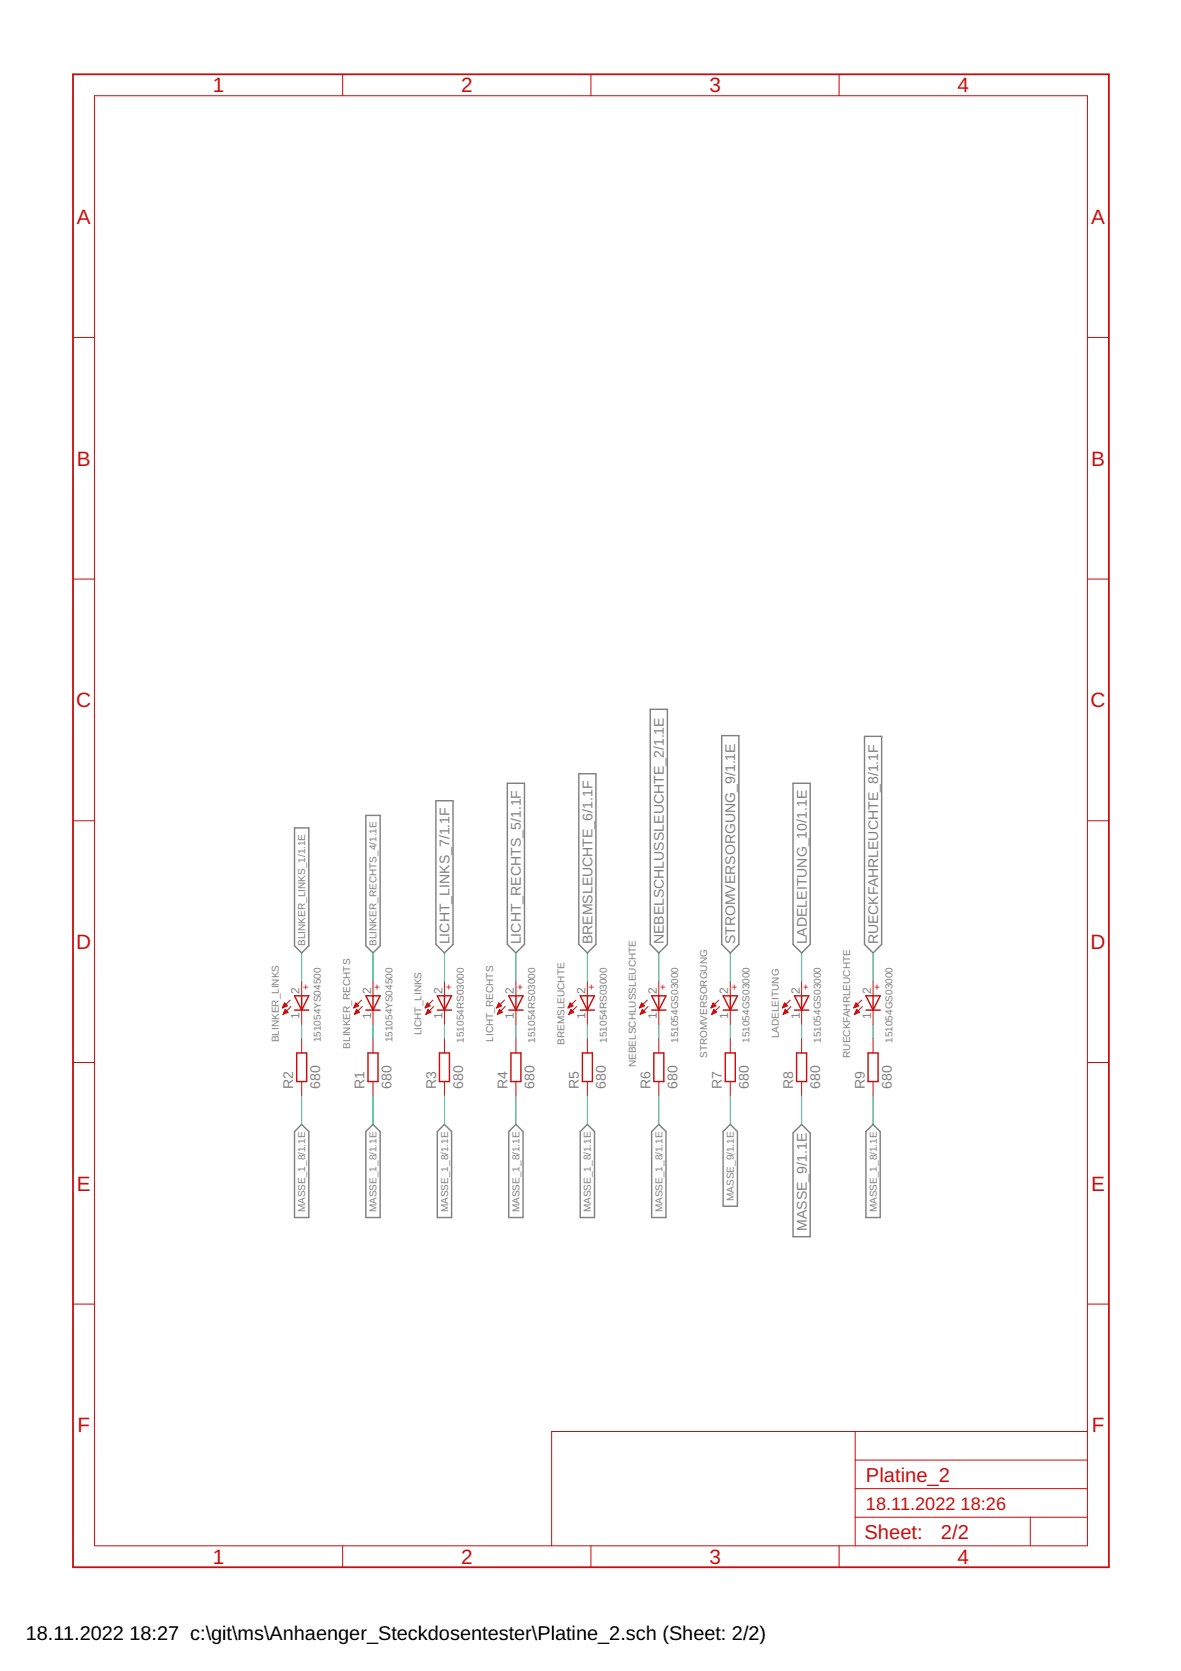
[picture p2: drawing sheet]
<svg xmlns="http://www.w3.org/2000/svg" width="210mm" height="297mm" viewBox="0 0 210 297" stroke-linecap="round" stroke-linejoin="round" font-family="sans-serif">
<g fill="none" stroke="#808080" stroke-width=".25">
<path d="M90.2 139.2h3v28.7l-1.5 1.5-1.5-1.5zM102.9 137.5h3v30.4l-1.5 1.5-1.5-1.5zM115.6 126.1h3v41.8l-1.5 1.5-1.5-1.5zM128.3 130.8h3v37.1l-1.5 1.5-1.5-1.5zM140.9 139.2h3.1v28.7l-1.5 1.5-1.6-1.5zM153.6 130.9h3.1v37l-1.5 1.5-1.6-1.5zM52.3 147.2h2.6v20.9l-1.3 1.3-1.3-1.3zM65 144.9h2.6v23.2l-1.3 1.3-1.3-1.3zM77.5 142.3h3v25.6l-1.5 1.5-1.5-1.5zM53.6 199.9l1.3 1.2v15.3h-2.6v-15.3zM66.3 199.9l1.3 1.2v15.3h-2.6v-15.3zM129.8 199.9l1.3 1.2v13.3h-2.6v-13.3z"/>
<path d="M142.5 199.9l1.5 1.5v18.4h-3.1v-18.4zM77.7 201.1l1.3-1.2 1.3 1.2v15.3h-2.6zM90.4 201.1l1.3-1.2 1.3 1.2v15.3h-2.6zM103.1 201.1l1.3-1.2 1.3 1.2v15.3h-2.6zM115.8 201.1l1.3-1.2 1.3 1.2v15.3h-2.6zM153.9 201.1l1.3-1.2 1.2 1.2v15.3h-2.5z"/>
</g>
<g fill="none" stroke="#c90d0c" stroke-width=".18">
<path d="M16.8 17h176.5v257.8h-176.5zM60.9 13.2v3.8M105 13.2v3.8M149.1 13.2v3.8M13 60h3.8M193.3 60h3.8M13 102.9h3.8M193.3 102.9h3.8M13 145.9h3.8M193.3 145.9h3.8M50.2 179.1h.2M50.3 179h.4"/>
<path d="M50.3 178.8h.6M50.4 178.7h.6M50.4 178.6h.5M50.5 179.9h.7M50.5 178.5h.3M50.5 178.4h.1M50.5 179.8h.6M50.6 178.3l.5 .5-.9 .4zM50.6 179.7h.3M50.6 179.6h.2M50.7 179.5h.1M50.7 179.4l.5 .5-.9 .4z"/>
<path d="M51.6 177.8l-1.4 1.4M51.7 178.9l-1.4 1.4M53.6 174.5v2.5M53.6 179.6v2.5M62.9 179.1h.2M63 179h.4M63 178.8h.6M63.1 178.7h.6M63.1 178.6h.5M63.2 178.5h.3M63.2 179.9h.7M63.2 178.4h.1"/>
<path d="M63.2 179.8h.6M63.2 178.3l.6 .5-.9 .4zM63.3 179.7h.3M63.3 179.6h.2M63.4 179.5h.1M63.4 179.4l.5 .5-.9 .4zM64.3 177.8l-1.4 1.4M64.4 178.9l-1.4 1.4M66.3 174.5v2.5M66.3 179.6v2.5M75.6 179.1h.2M75.7 179h.4"/>
<path d="M75.7 178.8h.6M75.8 178.7h.6M75.8 178.6h.5M75.9 178.5h.3M75.9 179.9h.7M75.9 178.4h.1M75.9 179.8h.6M75.9 178.3l.6 .5-.9 .4zM76 179.7h.3M76 179.6h.2M76.1 179.5h.1M76.1 179.4l.5 .5-.9 .4z"/>
<path d="M77 177.8l-1.4 1.4M77.1 178.9l-1.4 1.4M79 174.5v2.5M79 179.6v2.5M88.3 179.1h.2M88.3 179h.5M88.4 178.8h.6M88.5 178.7h.6M88.5 178.6h.5M88.6 178.5h.2M88.6 179.9h.7M88.6 179.8h.6"/>
<path d="M88.6 178.4h.1M88.6 178.3l.6 .5-.9 .4zM88.7 179.7h.3M88.7 179.6h.2M88.8 179.5h.1M88.8 179.4l.5 .5-.9 .4zM89.7 177.8l-1.4 1.4M89.8 178.9l-1.4 1.4M91.7 174.5v2.5M91.7 179.6v2.5M101 179.1h.2M101 179h.5"/>
<path d="M101.1 178.8h.6M101.2 178.7h.6M101.2 178.6h.5M101.3 178.5h.2M101.3 179.9h.7M101.3 178.4h.1M101.3 179.8h.6M101.3 178.3l.6 .5-.9 .4zM101.4 179.7h.3M101.4 179.6h.2M101.5 179.5h.1M101.5 179.4l.5 .5-.9 .4z"/>
<path d="M102.4 177.8l-1.4 1.4M102.5 178.9l-1.4 1.4M104.4 174.5v2.5M104.4 179.6v2.5M113.7 179.1h.2M113.7 179h.5M113.8 178.8h.6M113.9 178.7h.6M113.9 178.6h.5M114 178.5h.2M114 179.9h.7M114 178.4h.1"/>
<path d="M114 179.8h.6M114 178.3l.6 .5-.9 .4zM114.1 179.7h.3M114.1 179.6h.2M114.2 179.5h.1M114.2 179.4l.5 .5-.9 .4zM115.1 177.8l-1.4 1.4M115.2 178.9l-1.4 1.4M117.1 174.5v2.5M117.1 179.6v2.5M126.4 179.1h.2M126.4 179h.5"/>
<path d="M126.5 178.8h.6M126.6 178.7h.6M126.6 178.6h.5M126.7 178.5h.2M126.7 179.9h.7M126.7 178.4h.1M126.7 179.8h.6M126.7 179.7h.4M126.7 178.3l.6 .5-.9 .4zM126.8 179.6h.2M126.9 179.5h.1M126.9 179.4l.5 .5-.9 .4z"/>
<path d="M127.8 177.8l-1.4 1.4M127.9 178.9l-1.4 1.4M129.8 174.5v2.5M129.8 179.6v2.5M139.1 179.1h.2M139.1 179h.5M139.2 178.8h.6M139.3 178.7h.6M139.3 178.6h.4M139.3 179.9h.8M139.4 178.5h.2M139.4 178.4h.1"/>
<path d="M139.4 179.8h.5M139.4 179.7h.4M139.4 178.3l.6 .5-.9 .4zM139.5 179.6h.2M139.6 179.5h.1M139.6 179.4l.5 .5-.9 .4zM140.5 177.8l-1.4 1.4M140.6 178.9l-1.4 1.4M142.5 174.5v2.5M142.5 179.6v2.5M151.8 179.1h.2M151.8 179h.5"/>
<path d="M151.9 178.8h.6M152 178.7h.6M152 178.6h.4M152 178.5h.3M152 179.9h.8M152.1 178.4h.1M152.1 179.8h.5M152.1 178.3l.5 .5-.9 .4zM152.1 179.7h.4M152.2 179.6h.2M152.3 179.5h.1M152.3 179.4l.5 .5-.9 .4z"/>
<path d="M153.1 177.8l-1.4 1.4M153.3 178.9l-1.4 1.4M155.2 174.5v2.5M155.2 179.6v2.5M13 188.9h3.8M50.3 180.3h.1M50.4 180.2h.3M50.4 180h.5M53.6 184.6v2.6M53.6 192.3v2.5M63 180.3h.1M63.1 180.2h.3"/>
<path d="M63.1 180h.5M66.3 184.6v2.6M66.3 192.3v2.5M75.7 180.3h.1M75.8 180.2h.2M75.8 180h.5M79 184.6v2.6M79 192.3v2.5M88.4 180.3h.1M88.5 180.2h.2M88.5 180h.5M91.7 184.6v2.6"/>
<path d="M91.7 192.3v2.5M101.1 180.3h.1M101.2 180.2h.2M101.2 180h.5M104.4 184.6v2.6M104.4 192.3v2.5M113.8 180.3h.1M113.9 180.2h.2M113.9 180h.5M117.1 184.6v2.6M117.1 192.3v2.5M126.5 180.3h.1"/>
<path d="M126.6 180.2h.2M126.6 180h.5M129.8 184.6v2.6M129.8 192.3v2.5M139.2 180.3h.1M139.2 180.2h.3M139.3 180h.5M142.5 184.6v2.6M142.5 192.3v2.5M151.9 180.3h.1M151.9 180.2h.3M152 180h.5"/>
<path d="M155.2 184.6v2.6M155.2 192.3v2.5M193.3 188.9h3.8M13 231.8h3.8M193.3 231.8h3.8M152 254.5v20.3M152 259.5h41.3M193.3 254.5h-95.3v20.3M60.9 274.8v3.8M105 274.8v3.8M149.1 274.8v3.8M152 269.7h41.3"/>
<path d="M152 264.6h41.3M183.1 269.7v5.1"/>
</g>
<path d="M13 13.2h184.1v265.4h-184.1z" fill="none" stroke="#c90d0c" stroke-width=".32"/>
<g fill="none" stroke="#c90d0c" stroke-width=".25">
<path d="M52.3 177h2.6l-1.3 2.6zM52.3 179.6h2.6M53.6 177v2.6M65 179.6h2.6M65 177h2.6l-1.3 2.6zM66.3 177v2.6M77.7 179.6h2.6M77.7 177h2.6l-1.3 2.6zM79 177v2.6M90.4 179.6h2.6M90.4 177h2.6l-1.3 2.6zM91.7 177v2.6"/>
<path d="M103.1 179.6h2.6M103.1 177h2.6l-1.3 2.6zM104.4 177v2.6M115.8 179.6h2.6M115.8 177h2.6l-1.3 2.6zM117.1 177v2.6M128.5 179.6h2.6M128.5 177h2.6l-1.3 2.6zM129.8 177v2.6M141.2 179.6h2.5M141.2 177h2.5l-1.2 2.6zM142.5 177v2.6"/>
<path d="M153.9 179.6h2.5M153.9 177h2.5l-1.2 2.6zM155.2 177v2.6M52.7 187.2h1.8v5.1h-1.8zM65.4 187.2h1.8v5.1h-1.8zM78.1 187.2h1.8v5.1h-1.8zM90.8 187.2h1.8v5.1h-1.8zM103.5 187.2h1.8v5.1h-1.8zM116.2 187.2h1.8v5.1h-1.8zM128.9 187.2h1.8v5.1h-1.8zM141.6 187.2h1.8v5.1h-1.8zM154.3 187.2h1.8v5.1h-1.8z"/>
</g>
<g fill="none" stroke="#0dab76" stroke-width=".18">
<path d="M53.6 169.4v5.1M66.3 169.4v5.1M79 169.4v5.1M91.7 169.4v5.1M104.4 169.4v5.1M117.1 169.4v5.1M129.8 169.4v5.1M142.5 169.4v5.1M155.2 169.4v5.1M53.6 182.1v2.5M53.6 194.8v5.1M66.3 182.1v2.5"/>
<path d="M66.3 194.8v5.1M79 182.1v2.5M79 194.8v5.1M91.7 182.1v2.5M91.7 194.8v5.1M104.4 182.1v2.5M104.4 194.8v5.1M117.1 182.1v2.5M117.1 194.8v5.1M129.8 182.1v2.5M129.8 194.8v5.1M142.5 182.1v2.5"/>
<path d="M142.5 194.8v5.1M155.2 182.1v2.5M155.2 194.8v5.1"/>
</g>
<g font-size="3.7" fill="#c90d0c">
<text x="37.8" y="16.4">1</text>
<text x="82" y="16.4">2</text>
<text x="126.1" y="16.4">3</text>
<text x="170.2" y="16.4">4</text>
<text x="13.7" y="39.8">A</text>
<text x="193.9" y="39.8">A</text>
<text x="13.7" y="82.8">B</text>
<text x="193.9" y="82.8">B</text>
<text x="13.5" y="125.7">C</text>
<text x="193.8" y="125.7">C</text>
<text x="13.5" y="168.7">D</text>
<text x="193.8" y="168.7">D</text>
<text x="13.7" y="211.6">E</text>
<text x="193.9" y="211.6">E</text>
<text x="13.8" y="254.6">F</text>
<text x="194.1" y="254.6">F</text>
<text x="37.8" y="278">1</text>
<text x="82" y="278">2</text>
<text x="126.1" y="278">3</text>
<text x="170.2" y="278">4</text>
</g>
<g font-size="3.6" fill="#c90d0c">
<text x="153.9" y="263.4">Platine_2</text>
<text x="153.7" y="273.6">Sheet:</text>
<text x="167.2" y="273.5">2/2</text>
</g>
<g font-size="3.5">
<text x="4.6" y="291.4">18.11.2022</text>
<text x="23" y="291.4">18:27 c:\git\ms\Anhaenger_Steckdosentester\Platine_2.sch (Sheet: 2/2)</text>
</g>
<g font-size="3.2" fill="#c90d0c">
<text x="153.9" y="268.4">18.11.2022</text>
<text x="170.7" y="268.4">18:26</text>
</g>
<g font-size="2.5" fill="#808080">
<text x="79.9" y="167.9" transform="rotate(-90 79.9 167.9)">LICHT_LINKS_7/1.1F</text>
<text x="92.6" y="167.9" transform="rotate(-90 92.6 167.9)">LICHT_RECHTS_5/1.1F</text>
<text x="105.3" y="167.9" transform="rotate(-90 105.3 167.9)">BREMSLEUCHTE_6/1.1F</text>
<text x="118" y="167.9" transform="rotate(-90 118 167.9)">NEBELSCHLUSSLEUCHTE_2/1.1E</text>
<text x="130.7" y="167.9" transform="rotate(-90 130.7 167.9)">STROMVERSORGUNG_9/1.1E</text>
<text x="143.4" y="167.9" transform="rotate(-90 143.4 167.9)">LADELEITUNG_10/1.1E</text>
<text x="156.1" y="167.9" transform="rotate(-90 156.1 167.9)">RUECKFAHRLEUCHTE_8/1.1F</text>
<text x="52.1" y="193.5" transform="rotate(-90 52.1 193.5)">R2</text>
<text x="56.9" y="193.5" transform="rotate(-90 56.9 193.5)">680</text>
<text x="64.8" y="193.5" transform="rotate(-90 64.8 193.5)">R1</text>
<text x="69.6" y="193.5" transform="rotate(-90 69.6 193.5)">680</text>
<text x="77.5" y="193.5" transform="rotate(-90 77.5 193.5)">R3</text>
<text x="82.3" y="193.5" transform="rotate(-90 82.3 193.5)">680</text>
<text x="90.2" y="193.5" transform="rotate(-90 90.2 193.5)">R4</text>
<text x="95" y="193.5" transform="rotate(-90 95 193.5)">680</text>
<text x="102.9" y="193.5" transform="rotate(-90 102.9 193.5)">R5</text>
<text x="107.7" y="193.5" transform="rotate(-90 107.7 193.5)">680</text>
<text x="115.6" y="193.5" transform="rotate(-90 115.6 193.5)">R6</text>
<text x="120.4" y="193.5" transform="rotate(-90 120.4 193.5)">680</text>
<text x="128.3" y="193.5" transform="rotate(-90 128.3 193.5)">R7</text>
<text x="133.1" y="193.5" transform="rotate(-90 133.1 193.5)">680</text>
<text x="141" y="193.5" transform="rotate(-90 141 193.5)">R8</text>
<text x="145.8" y="193.5" transform="rotate(-90 145.8 193.5)">680</text>
<text x="153.7" y="193.5" transform="rotate(-90 153.7 193.5)">R9</text>
<text x="158.5" y="193.5" transform="rotate(-90 158.5 193.5)">680</text>
<text x="143.4" y="218.8" transform="rotate(-90 143.4 218.8)">MASSE_9/1.1E</text>
</g>
<g font-size="2.1" fill="#808080">
<text x="53.2" y="176.7" transform="rotate(-90 53.2 176.7)">2</text>
<text x="65.9" y="176.7" transform="rotate(-90 65.9 176.7)">2</text>
<text x="78.6" y="176.7" transform="rotate(-90 78.6 176.7)">2</text>
<text x="91.3" y="176.7" transform="rotate(-90 91.3 176.7)">2</text>
<text x="104" y="176.7" transform="rotate(-90 104 176.7)">2</text>
<text x="116.7" y="176.7" transform="rotate(-90 116.7 176.7)">2</text>
<text x="129.4" y="176.7" transform="rotate(-90 129.4 176.7)">2</text>
<text x="142.1" y="176.7" transform="rotate(-90 142.1 176.7)">2</text>
<text x="154.8" y="176.7" transform="rotate(-90 154.8 176.7)">2</text>
<text x="53.2" y="181.1" transform="rotate(-90 53.2 181.1)">1</text>
<text x="65.9" y="181.1" transform="rotate(-90 65.9 181.1)">1</text>
<text x="78.6" y="181.1" transform="rotate(-90 78.6 181.1)">1</text>
<text x="91.3" y="181.1" transform="rotate(-90 91.3 181.1)">1</text>
<text x="104" y="181.1" transform="rotate(-90 104 181.1)">1</text>
<text x="116.7" y="181.1" transform="rotate(-90 116.7 181.1)">1</text>
<text x="129.4" y="181.1" transform="rotate(-90 129.4 181.1)">1</text>
<text x="142.1" y="181.1" transform="rotate(-90 142.1 181.1)">1</text>
<text x="154.8" y="181.1" transform="rotate(-90 154.8 181.1)">1</text>
</g>
<g font-size="1.8" fill="#808080">
<text x="54.2" y="168.1" transform="rotate(-90 54.2 168.1)">BLINKER_LINKS_1/1.1E</text>
<text x="66.9" y="168.1" transform="rotate(-90 66.9 168.1)">BLINKER_RECHTS_4/1.1E</text>
<text x="49.5" y="185.3" transform="rotate(-90 49.5 185.3)">BLINKER_LINKS</text>
<text x="57" y="185.3" transform="rotate(-90 57 185.3)">151054YS04500</text>
<text x="69.7" y="185.3" transform="rotate(-90 69.7 185.3)">151054YS04500</text>
<text x="74.9" y="184.1" transform="rotate(-90 74.9 184.1)">LICHT_LINKS</text>
<text x="82.4" y="185.4" transform="rotate(-90 82.4 185.4)">151054RS03000</text>
<text x="87.6" y="185.2" transform="rotate(-90 87.6 185.2)">LICHT_RECHTS</text>
<text x="95.1" y="185.4" transform="rotate(-90 95.1 185.4)">151054RS03000</text>
<text x="100.3" y="185.7" transform="rotate(-90 100.3 185.7)">BREMSLEUCHTE</text>
<text x="107.8" y="185.4" transform="rotate(-90 107.8 185.4)">151054RS03000</text>
<text x="120.5" y="185.4" transform="rotate(-90 120.5 185.4)">151054GS03000</text>
<text x="133.2" y="185.4" transform="rotate(-90 133.2 185.4)">151054GS03000</text>
<text x="138.4" y="184.6" transform="rotate(-90 138.4 184.6)">LADELEITUNG</text>
<text x="145.9" y="185.4" transform="rotate(-90 145.9 185.4)">151054GS03000</text>
<text x="158.6" y="185.4" transform="rotate(-90 158.6 185.4)">151054GS03000</text>
<text x="62.2" y="186.4" transform="rotate(-90 62.2 186.4)">BLINKER_RECHTS</text>
<text x="113" y="189.7" transform="rotate(-90 113 189.7)">NEBELSCHLUSSLEUCHTE</text>
<text x="125.7" y="188" transform="rotate(-90 125.7 188)">STROMVERSORGUNG</text>
<text x="151.1" y="188.1" transform="rotate(-90 151.1 188.1)">RUECKFAHRLEUCHTE</text>
<text x="54.2" y="215.5" transform="rotate(-90 54.2 215.5)">MASSE_1_8/1.1E</text>
<text x="66.9" y="215.5" transform="rotate(-90 66.9 215.5)">MASSE_1_8/1.1E</text>
<text x="79.6" y="215.5" transform="rotate(-90 79.6 215.5)">MASSE_1_8/1.1E</text>
<text x="92.3" y="215.5" transform="rotate(-90 92.3 215.5)">MASSE_1_8/1.1E</text>
<text x="105" y="215.5" transform="rotate(-90 105 215.5)">MASSE_1_8/1.1E</text>
<text x="117.7" y="215.5" transform="rotate(-90 117.7 215.5)">MASSE_1_8/1.1E</text>
<text x="130.4" y="213.5" transform="rotate(-90 130.4 213.5)">MASSE_9/1.1E</text>
<text x="155.8" y="215.5" transform="rotate(-90 155.8 215.5)">MASSE_1_8/1.1E</text>
</g>
<g font-size="1.8" fill="#c90d0c">
<text x="54.9" y="176" transform="rotate(-90 54.9 176)">+</text>
<text x="67.6" y="176" transform="rotate(-90 67.6 176)">+</text>
<text x="80.3" y="176" transform="rotate(-90 80.3 176)">+</text>
<text x="93" y="176" transform="rotate(-90 93 176)">+</text>
<text x="105.7" y="176" transform="rotate(-90 105.7 176)">+</text>
<text x="118.4" y="176" transform="rotate(-90 118.4 176)">+</text>
<text x="131.1" y="176" transform="rotate(-90 131.1 176)">+</text>
<text x="143.8" y="176" transform="rotate(-90 143.8 176)">+</text>
<text x="156.5" y="176" transform="rotate(-90 156.5 176)">+</text>
</g>
</svg>
